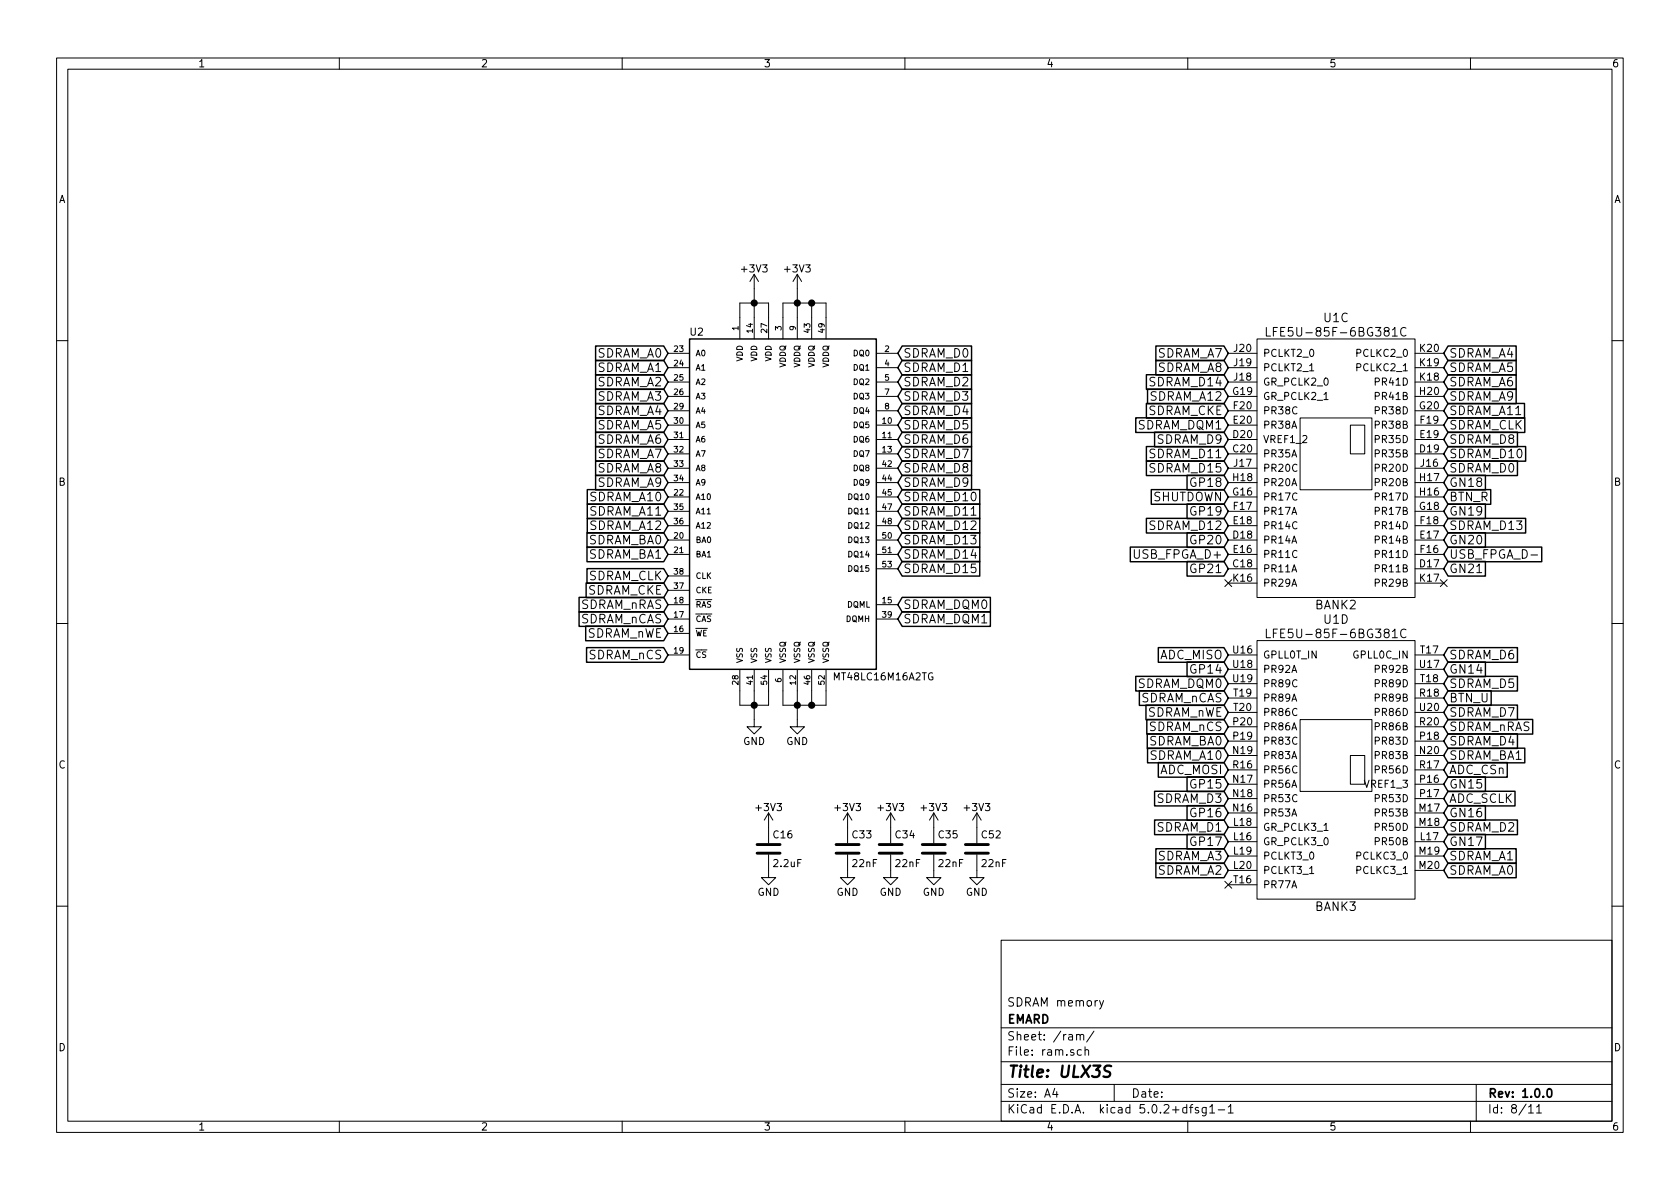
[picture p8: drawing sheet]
<svg xmlns="http://www.w3.org/2000/svg" width="297mm" height="210mm" viewBox="0 0 297 210" stroke-linecap="round" stroke-linejoin="round" font-family="sans-serif">
<g fill="none" stroke="#000" stroke-width=".18">
<path d="M10 10.3h277v189.9h-277zM12 12.2h273v186.1h-273zM60 10.3v1.9M110 10.3v1.9M160 10.3v1.9M210 10.3v1.9M260 10.3v1.9M130.8 59.9v-6.3h5.1v6.3M133.3 48.5v11.4M133.3 48.5l-.7 1.3M133.3 48.5l.8 1.3M138.4 59.9v-6.3h7.6v6.3"/>
<path d="M141 48.5v11.4M141 48.5l-.8 1.3M141 48.5l.7 1.3M143.5 53.6v6.3M222.2 59.9h28v45.8h-28zM223.9 57.9v1.5h.7M248.6 58a.62 .62 0 0 0-.8 0 .62 .62 0 0 0-.2 .8 .56 .56 0 0 0 .3 .6 .56 .56 0 0 0 .7-.1M10 60.2h2M118.1 75.2h3.8M118.1 77.7h3.8M118.1 62.5h3.8M118.1 65h3.8"/>
<path d="M118.1 67.6h3.8M118.1 70.1h3.8M118.1 72.6h3.8M154.9 75.2h3.8M154.9 77.7h3.8M154.9 62.5h3.8M154.9 65h3.8M154.9 67.6h3.8M154.9 70.1h3.8M154.9 72.6h3.8M217.2 75.2h5M217.2 77.7h5"/>
<path d="M217.2 62.5h5M217.2 65h5M217.2 67.6h5M217.2 70.1h5M217.2 72.6h5M229.9 73.9h12.7v12.7h-12.7zM231.5 65.6h.8M234.1 70.7h.7M238.8 75.2h2.5v5.1h-2.5zM250.2 75.2h5.1M250.2 77.7h5.1M250.2 62.5h5.1"/>
<path d="M250.2 65h5.1M250.2 67.6h5.1M250.2 70.1h5.1M250.2 72.6h5.1M285 60.2h2M118.1 80.3h3.8M118.1 95.5h3.8M118.1 98h3.8M118.1 87.9h3.8M118.1 82.8h3.8M118.1 85.3h3.8M118.1 90.4h3.8"/>
<path d="M118.1 93h3.8M154.9 80.3h3.8M154.9 95.5h3.8M154.9 98h3.8M154.9 87.9h3.8M154.9 82.8h3.8M154.9 85.3h3.8M154.9 90.4h3.8M154.9 93h3.8M217.2 80.3h5M217.2 95.5h5M217.2 98h5"/>
<path d="M217.2 87.9h5M217.2 82.8h5M217.2 85.3h5M217.2 90.4h5M217.2 93h5M250.2 80.3h5.1M250.2 95.5h5.1M250.2 98h5.1M250.2 87.9h5.1M250.2 82.8h5.1M250.2 85.3h5.1M250.2 90.4h5.1"/>
<path d="M250.2 93h5.1M270.7 98.1h1.2M10 110.3h2M118.1 106.9h3.8M118.1 112h3.8M118.1 109.5h3.8M118.1 115.8h3.8M118.1 104.4h3.8M118.1 101.8h3.8M130.8 118.4v6.3h5.1v-6.3M133.3 118.4v10.1h1.3l-1.3 1.3-1.2-1.3h1.2M138.4 118.4v6.3h7.6v-6.3"/>
<path d="M141 118.4v10.1h1.2l-1.2 1.3-1.3-1.3h1.3M143.5 118.4v6.3M154.9 106.9h3.8M154.9 109.5h3.8M154.9 100.6h3.8M216.6 102.5l1.2 1.2M217.2 115.8h5M217.2 100.6h5M217.2 103.1h5M217.2 118.4h5M217.8 102.5l-1.2 1.2M222.2 113.3h28v45.7h-28z"/>
<path d="M223.9 111.2v1.6h.7M248.6 111.4a.62 .62 0 0 0-.8 0 .62 .62 0 0 0-.2 .7 .56 .56 0 0 0 .3 .6 .56 .56 0 0 0 .7-.1M250.2 115.8h5.1M250.2 100.6h5.1M250.2 103.1h5.1M250.2 118.4h5.1M254.7 102.5l1.2 1.2M255.9 102.5l-1.2 1.2M285 110.3h2M217.2 133.6h5M217.2 128.5h5M217.2 126h5"/>
<path d="M217.2 138.7h5M217.2 136.1h5M217.2 131.1h5M217.2 123.4h5M217.2 120.9h5M229.9 127.2h12.7v12.7h-12.7zM238.8 133.6h2.5v5.1h-2.5zM250.2 133.6h5.1M250.2 128.5h5.1M250.2 126h5.1M250.2 138.7h5.1M250.2 136.1h5.1"/>
<path d="M250.2 131.1h5.1M250.2 123.4h5.1M250.2 120.9h5.1M135.9 151.1v4.1h1.3l-1.3 1.3-1.3-1.3h1.3M135.9 143.8v5.3M135.9 143.8l-.8 1.2M135.9 143.8l.8 1.2M149.9 151.1v4.1h1.2l-1.2 1.3-1.3-1.3h1.3M149.9 143.8v5.3M149.9 143.8l-.8 1.2M149.9 143.8l.7 1.2M157.5 151.1v4.1h1.2l-1.2 1.3-1.3-1.3h1.3"/>
<path d="M157.5 143.8v5.3M157.5 143.8l-.8 1.2M157.5 143.8l.7 1.2M165.1 151.1v4.1h1.3l-1.3 1.3-1.3-1.3h1.3M165.1 143.8v5.3M165.1 143.8l-.8 1.2M165.1 143.8l.8 1.2M172.7 151.1v4.1h1.3l-1.3 1.3-1.3-1.3h1.3M172.7 143.8v5.3M172.7 143.8l-.7 1.2M172.7 143.8l.8 1.2M216.6 155.8l1.2 1.3"/>
<path d="M217.2 153.9h5M217.2 148.8h5M217.2 143.8h5M217.2 156.5h5M217.2 141.2h5M217.2 146.3h5M217.2 151.4h5M217.8 155.8l-1.2 1.3M231.5 154.5h.8M234.1 146.9h.7M250.2 153.9h5.1M250.2 148.8h5.1"/>
<path d="M250.2 143.8h5.1M250.2 141.2h5.1M250.2 146.3h5.1M250.2 151.4h5.1M10 160.2h2M177 166.3h108v32h-108zM194.4 176.9l.4 1M195.1 176.9l-.5 1.4-.2 .1M285 160.2h2M60 198.3v1.9M110 198.3v1.9M160 198.3v1.9"/>
<path d="M177 194.8h108M177 191.8h108M177 187.8h108M177 181.8h108M186.5 192.5l-.4 1h1M186.8 193v1M190.3 183.1l.3-.2 .3 .1 .1 .9M190.3 182.9v1M191 183.1l.2-.2 .4 .1v.9M191.2 185.7l-.4-.1-.3 .3 .1 .6 .2 .1 .4-.1M191.8 185.7l.2-.1 .4 .1 .1 .9M191.8 185.1v1.5"/>
<path d="M193.4 182.3l-1.3 2M197 191.8v3M210 198.3v1.9M210.3 195.8h.6M210.9 195.3l-.4 .2v1.3M211.9 195.9l-.4-.1-.2 .2 .1 .3 .5 .1v.3h-.6M213.3 195.8v1.2l-.3 .3h-.4M213.3 195.9l-.5-.1-.3 .3 .1 .6 .2 .1 .5-.1M213.9 195.8l.4-.5v1.5M213.9 196.8h.9M215.4 196.3h1.1M217.2 195.8l.4-.5v1.5"/>
<path d="M217.2 196.8h.8M260 198.3v1.9M261 191.8v6.5M270.3 195.8l.4-.5v1.5M270.3 196.8h.8M271.7 195.8l.4-.5v1.5M271.7 196.8h.8"/>
</g>
<path d="M273.7 192.6l.3-.1a.94 .94 0 0 1 0 1.5h-.1a1 1 0 0 1-.2-1.4z" fill="none" stroke="#000" stroke-width=".3"/>
<path d="M196.5 188.5l-.3-.1-.7 .1a.47 .47 0 0 0-.2 .5 .47 .47 0 0 0 .3 .4l.4 .1a.48 .48 0 0 1 .3 .5 .48 .48 0 0 1-.4 .4l-.8-.1" fill="none" stroke="#000" stroke-width=".41"/>
<g fill="#000" stroke="#000" stroke-width=".25">
<circle cx="133.4" cy="53.6" r=".51"/>
<circle cx="141" cy="53.6" r=".51"/>
<circle cx="143.5" cy="53.6" r=".51"/>
<circle cx="133.4" cy="124.7" r=".51"/>
<circle cx="141" cy="124.7" r=".51"/>
<circle cx="143.5" cy="124.7" r=".51"/>
</g>
<g fill="none" stroke="#000" stroke-width=".25">
<path d="M121.9 59.9h33v58.5h-33zM105.3 61.2h12l.8 1.3-.8 1.3h-12zM105.3 63.7h12l.8 1.3-.8 1.3h-12zM105.3 66.3h12l.8 1.3-.8 1.3h-12zM105.3 68.8h12l.8 1.3-.8 1.3h-12zM105.3 71.3h12l.8 1.3-.8 1.3h-12zM105.3 73.9h12l.8 1.3-.8 1.3h-12zM105.3 76.4h12l.8 1.3-.8 1.3h-12zM105.3 79h12l.8 1.3-.8 1.3h-12zM159.5 61.2h12.3v2.6h-12.3l-.8-1.3zM159.5 63.7h12.3v2.6h-12.3l-.8-1.3zM159.5 66.3h12.3v2.6h-12.3l-.8-1.3z"/>
<path d="M159.5 68.8h12.3v2.6h-12.3l-.8-1.3zM159.5 71.3h12.3v2.6h-12.3l-.8-1.3zM159.5 73.9h12.3v2.6h-12.3l-.8-1.3zM159.5 76.4h12.3v2.6h-12.3l-.8-1.3zM159.5 79h12.3v2.6h-12.3l-.8-1.3zM200.8 73.9h15.6l.8 1.3-.8 1.3h-15.6zM202.7 79h13.7l.8 1.3-.8 1.3h-13.7zM202.7 66.3h13.7l.8 1.3-.8 1.3h-13.7zM202.7 71.3h13.7l.8 1.3-.8 1.3h-13.7zM202.9 68.8h13.5l.8 1.3-.8 1.3h-13.5zM204.1 76.4h12.3l.8 1.3-.8 1.3h-12.3zM204.4 61.2h12l.8 1.3-.8 1.3h-12z"/>
<path d="M204.4 63.7h12l.8 1.3-.8 1.3h-12zM256 76.4h12.3v2.6h-12.3l-.7-1.3zM256 79h13.7v2.6h-13.7l-.7-1.3zM256 61.2h12.1v2.6h-12.1l-.7-1.3zM256 63.7h12.1v2.6h-12.1l-.7-1.3zM256 66.3h12.1v2.6h-12.1l-.7-1.3zM256 68.8h12.1v2.6h-12.1l-.7-1.3zM256 71.3h13.5v2.6h-13.5l-.7-1.3zM256 73.9h13.6v2.6h-13.6l-.7-1.3zM103.8 94.2h13.5l.8 1.3-.8 1.3h-13.5zM103.8 96.7h13.5l.8 1.3-.8 1.3h-13.5zM103.8 86.6h13.5l.8 1.3-.8 1.3h-13.5z"/>
<path d="M103.8 89.1h13.5l.8 1.3-.8 1.3h-13.5zM103.8 91.7h13.5l.8 1.3-.8 1.3h-13.5zM105.3 81.5h12l.8 1.3-.8 1.3h-12zM105.3 84h12l.8 1.3-.8 1.3h-12zM159.5 81.5h12.3v2.6h-12.3l-.8-1.3zM159.5 84h12.3v2.6h-12.3l-.8-1.3zM159.5 86.6h13.7v2.6h-13.7l-.8-1.3zM159.5 89.1h13.7v2.6h-13.7l-.8-1.3zM159.5 91.7h13.7v2.6h-13.7l-.8-1.3zM159.5 94.2h13.7v2.6h-13.7l-.8-1.3zM159.5 96.7h13.7v2.6h-13.7l-.8-1.3zM159.5 99.3h13.7v2.6h-13.7l-.8-1.3z"/>
<path d="M199.8 96.7h16.6l.8 1.3-.8 1.3h-16.6zM202.7 91.7h13.7l.8 1.3-.8 1.3h-13.7zM202.7 81.5h13.7l.8 1.3-.8 1.3h-13.7zM203.6 86.6h12.8l.8 1.3-.8 1.3h-12.8zM209.9 84h6.5l.8 1.3-.8 1.3h-6.5zM209.9 99.3h6.5l.8 1.3-.8 1.3h-6.5zM209.9 94.2h6.5l.8 1.3-.8 1.3h-6.5zM209.9 89.1h6.5l.8 1.3-.8 1.3h-6.5zM256 81.5h12.3v2.6h-12.3l-.7-1.3zM256 91.7h13.7v2.6h-13.7l-.7-1.3zM256 84h6.6v2.6h-6.6l-.7-1.3zM256 99.3h6.6v2.6h-6.6l-.7-1.3z"/>
<path d="M256 94.2h6.6v2.6h-6.6l-.7-1.3zM256 89.1h6.6v2.6h-6.6l-.7-1.3zM256 96.7h16.6v2.6h-16.6l-.7-1.3zM256 86.6h7.6v2.6h-7.6l-.7-1.3zM102.4 105.6h14.9l.8 1.3-.8 1.3h-14.9zM102.4 108.2h14.9l.8 1.3-.8 1.3h-14.9zM103.6 110.7h13.7l.8 1.3-.8 1.3h-13.7zM103.6 103.1h13.7l.8 1.3-.8 1.3h-13.7zM103.7 114.5h13.6l.8 1.3-.8 1.3h-13.6zM103.8 100.6h13.5l.8 1.2-.8 1.3h-13.5zM159.5 105.6h15.6v2.6h-15.6l-.8-1.3zM159.5 108.2h15.6v2.6h-15.6l-.8-1.3z"/>
<path d="M200.8 119.6h15.6l.8 1.3-.8 1.3h-15.6zM204.8 114.5h11.6l.8 1.3-.8 1.3h-11.6zM209.9 117.1h6.5l.8 1.3-.8 1.3h-6.5zM256 119.6h12.3v2.6h-12.3l-.7-1.3zM256 114.5h12.3v2.6h-12.3l-.7-1.3zM256 117.1h6.6v2.6h-6.6l-.7-1.3zM201.4 122.1h15l.8 1.3-.8 1.3h-15zM202.6 124.7h13.8l.8 1.3-.8 1.3h-13.8zM202.8 127.2h13.6l.8 1.3-.8 1.3h-13.6zM202.8 129.8h13.6l.8 1.3-.8 1.3h-13.6zM202.9 132.3h13.5l.8 1.3-.8 1.3h-13.5zM204.1 139.9h12.3l.8 1.3-.8 1.3h-12.3z"/>
<path d="M204.8 134.8h11.6l.8 1.3-.8 1.3h-11.6zM209.9 137.4h6.5l.8 1.3-.8 1.3h-6.5zM256 129.8h12.3v2.6h-12.3l-.7-1.3zM256 124.7h12.3v2.6h-12.3l-.7-1.3zM256 132.3h13.6v2.6h-13.6l-.7-1.3zM256 127.2h15v2.6h-15l-.7-1.3zM256 137.4h6.6v2.6h-6.6l-.7-1.3zM256 134.8h10.5v2.6h-10.5l-.7-1.3zM256 139.9h11.9v2.6h-11.9l-.7-1.3zM256 122.1h7.7v2.6h-7.7l-.7-1.3zM204.1 145h12.3l.8 1.3-.8 1.3h-12.3zM204.4 152.6h12l.8 1.3-.8 1.3h-12z"/>
<path d="M204.4 150.1h12l.8 1.3-.8 1.3h-12zM209.9 142.5h6.5l.8 1.3-.8 1.3h-6.5zM209.9 147.5h6.5l.8 1.3-.8 1.3h-6.5zM256 145h12.3v2.6h-12.3l-.7-1.3zM256 152.6h12.1v2.6h-12.1l-.7-1.3zM256 150.1h12.1v2.6h-12.1l-.7-1.3zM256 142.5h6.6v2.6h-6.6l-.7-1.3zM256 147.5h6.6v2.6h-6.6l-.7-1.3z"/>
</g>
<path d="M133.9 150.9h4M133.9 149.3h4M147.8 150.9h4.1M147.8 149.3h4.1M155.4 150.9h4.1M155.4 149.3h4.1M163.1 150.9h4M163.1 149.3h4M170.7 150.9h4.1M170.7 149.3h4.1" fill="none" stroke="#000" stroke-width=".51"/>
<text font-size="2.8" x="178" y="190.5">Title: ULX3S</text>
<g font-size="2.1">
<text x="225.6" y="59.5">LFE5U-85F-6BG381C</text>
<text x="234.1" y="57">U1C</text>
<text x="105.5" y="63.2">SDRAM_A0</text>
<text x="105.5" y="65.8">SDRAM_A1</text>
<text x="159.7" y="63.2">SDRAM_D0</text>
<text x="159.7" y="65.8">SDRAM_D1</text>
<text x="204.6" y="63.2">SDRAM_A7</text>
<text x="204.6" y="65.8">SDRAM_A8</text>
<text x="256.2" y="63.2">SDRAM_A4</text>
<text x="256.2" y="65.8">SDRAM_A5</text>
<text x="105.5" y="68.3">SDRAM_A2</text>
<text x="105.5" y="70.9">SDRAM_A3</text>
<text x="159.7" y="68.3">SDRAM_D2</text>
<text x="159.7" y="70.9">SDRAM_D3</text>
<text x="203.4" y="68.3">SDRAM_D14</text>
<text x="203.4" y="70.9">SDRAM_A12</text>
<text x="256.2" y="68.3">SDRAM_A6</text>
<text x="256.2" y="70.9">SDRAM_A9</text>
<text x="105.5" y="73.4">SDRAM_A4</text>
<text x="105.5" y="75.9">SDRAM_A5</text>
<text x="159.7" y="73.4">SDRAM_D4</text>
<text x="159.7" y="75.9">SDRAM_D5</text>
<text x="201.2" y="75.9">SDRAM_DQM1</text>
<text x="202.8" y="73.4">SDRAM_CKE</text>
<text x="256.2" y="73.4">SDRAM_A11</text>
<text x="256.2" y="75.9">SDRAM_CLK</text>
<text x="105.5" y="78.5">SDRAM_A6</text>
<text x="105.5" y="81">SDRAM_A7</text>
<text x="105.5" y="83.6">SDRAM_A8</text>
<text x="159.7" y="78.5">SDRAM_D6</text>
<text x="159.7" y="81">SDRAM_D7</text>
<text x="159.7" y="83.6">SDRAM_D8</text>
<text x="203.4" y="81">SDRAM_D11</text>
<text x="203.4" y="83.6">SDRAM_D15</text>
<text x="204.6" y="78.5">SDRAM_D9</text>
<text x="256.2" y="83.6">SDRAM_D0</text>
<text x="256.2" y="78.5">SDRAM_D8</text>
<text x="256.2" y="81">SDRAM_D10</text>
<text x="104.3" y="88.6">SDRAM_A10</text>
<text x="105.5" y="86.1">SDRAM_A9</text>
<text x="159.7" y="86.1">SDRAM_D9</text>
<text x="159.7" y="88.6">SDRAM_D10</text>
<text x="203.8" y="88.6">SHUTDOWN</text>
<text x="210.8" y="86.1">GP18</text>
<text x="256.2" y="86.1">GN18</text>
<text x="256.2" y="88.6">BTN_R</text>
<text x="104.3" y="91.2">SDRAM_A11</text>
<text x="104.3" y="93.7">SDRAM_A12</text>
<text x="159.7" y="91.2">SDRAM_D11</text>
<text x="159.7" y="93.7">SDRAM_D12</text>
<text x="203.4" y="93.7">SDRAM_D12</text>
<text x="210.8" y="91.2">GP19</text>
<text x="256.2" y="93.7">SDRAM_D13</text>
<text x="256.2" y="91.2">GN19</text>
<text x="104" y="96.3">SDRAM_BA0</text>
<text x="104" y="98.8">SDRAM_BA1</text>
<text x="159.7" y="96.3">SDRAM_D13</text>
<text x="159.7" y="98.8">SDRAM_D14</text>
<text x="159.7" y="101.3">SDRAM_D15</text>
<text x="200.7" y="98.8">USB_FPGA_D+</text>
<text x="210.8" y="101.3">GP21</text>
<text x="210.8" y="96.3">GP20</text>
<text x="256.2" y="101.3">GN21</text>
<text x="256.2" y="96.3">GN20</text>
<text x="256.2" y="98.8">USB_FPGA_D-</text>
<text x="102.5" y="107.7">SDRAM_nRAS</text>
<text x="103.8" y="105.2">SDRAM_CKE</text>
<text x="103.9" y="102.6">SDRAM_CLK</text>
<text x="159.7" y="107.7">SDRAM_DQM0</text>
<text x="232.6" y="107.7">BANK2</text>
<text x="102.5" y="110.2">SDRAM_nCAS</text>
<text x="103.5" y="112.8">SDRAM_nWE</text>
<text x="159.7" y="110.2">SDRAM_DQM1</text>
<text x="225.6" y="112.8">LFE5U-85F-6BG381C</text>
<text x="234.1" y="110.3">U1D</text>
<text x="104" y="116.6">SDRAM_nCS</text>
<text x="205.1" y="116.6">ADC_MISO</text>
<text x="210.8" y="119.1">GP14</text>
<text x="256.2" y="116.6">SDRAM_D6</text>
<text x="256.2" y="119.1">GN14</text>
<text x="201.2" y="121.7">SDRAM_DQM0</text>
<text x="201.5" y="124.2">SDRAM_nCAS</text>
<text x="256.2" y="121.7">SDRAM_D5</text>
<text x="256.2" y="124.2">BTN_U</text>
<text x="202.6" y="126.7">SDRAM_nWE</text>
<text x="203" y="131.8">SDRAM_BA0</text>
<text x="203" y="129.3">SDRAM_nCS</text>
<text x="256.2" y="131.8">SDRAM_D4</text>
<text x="256.2" y="126.7">SDRAM_D7</text>
<text x="256.2" y="129.3">SDRAM_nRAS</text>
<text x="203.4" y="134.4">SDRAM_A10</text>
<text x="205.1" y="136.9">ADC_MOSI</text>
<text x="256.2" y="134.4">SDRAM_BA1</text>
<text x="256.2" y="136.9">ADC_CSn</text>
<text x="204.6" y="142">SDRAM_D3</text>
<text x="210.8" y="139.4">GP15</text>
<text x="256.2" y="139.4">GN15</text>
<text x="256.2" y="142">ADC_SCLK</text>
<text x="204.6" y="147.1">SDRAM_D1</text>
<text x="210.8" y="144.5">GP16</text>
<text x="210.8" y="149.6">GP17</text>
<text x="256.2" y="147.1">SDRAM_D2</text>
<text x="256.2" y="144.5">GN16</text>
<text x="256.2" y="149.6">GN17</text>
<text x="204.6" y="154.7">SDRAM_A2</text>
<text x="204.6" y="152.1">SDRAM_A3</text>
<text x="256.2" y="154.7">SDRAM_A0</text>
<text x="256.2" y="152.1">SDRAM_A1</text>
<text x="232.6" y="161.1">BANK3</text>
<text x="178" y="178">SDRAM memory</text>
<text x="178" y="184">Sheet: /ram/</text>
<text x="178" y="181">EMARD</text>
<text x="178" y="186.7">File: ram.sch</text>
<text x="178" y="196.9">KiCad E.D.A. kicad 5.0.2+dfsg1-1</text>
<text x="178" y="194.1">Size: A4</text>
<text x="200" y="194.1">Date:</text>
<text x="263" y="194.1">Rev: 1.0.0</text>
<text x="263" y="196.9">Id: 8/11</text>
</g>
<g font-size="1.8">
<text x="35" y="11.9">1</text>
<text x="85" y="11.9">2</text>
<text x="135" y="11.9">3</text>
<text x="185" y="11.9">4</text>
<text x="235" y="11.9">5</text>
<text x="285" y="11.9">6</text>
<text x="10.4" y="35.9">A</text>
<text x="285.4" y="35.9">A</text>
<text x="131.3" y="48.2">+3V3</text>
<text x="138.9" y="48.2">+3V3</text>
<text x="122.1" y="59.4">U2</text>
<text x="218.2" y="62.2">J20</text>
<text x="218.2" y="64.8">J19</text>
<text x="223.3" y="63.1">PCLKT2_0</text>
<text x="223.3" y="65.7">PCLKT2_1</text>
<text x="240.1" y="63.1">PCLKC2_0</text>
<text x="240.1" y="65.7">PCLKC2_1</text>
<text x="251.1" y="62.2">K20</text>
<text x="251.1" y="64.8">K19</text>
<text x="218" y="69.8">G19</text>
<text x="218.2" y="67.3">J18</text>
<text x="223.3" y="68.2">GR_PCLK2_0</text>
<text x="223.3" y="70.7">GR_PCLK2_1</text>
<text x="243.5" y="70.7">PR41B</text>
<text x="243.5" y="68.2">PR41D</text>
<text x="251.1" y="69.8">H20</text>
<text x="251.1" y="67.3">K18</text>
<text x="218.1" y="77.5">D20</text>
<text x="218.1" y="74.9">E20</text>
<text x="218.2" y="72.4">F20</text>
<text x="223.3" y="75.8">PR38A</text>
<text x="223.3" y="73.3">PR38C</text>
<text x="243.5" y="73.3">PR38D</text>
<text x="243.5" y="75.8">PR38B</text>
<text x="251.1" y="72.4">G20</text>
<text x="251.2" y="77.5">E19</text>
<text x="251.2" y="74.9">F19</text>
<text x="218.1" y="80">C20</text>
<text x="218.2" y="82.5">J17</text>
<text x="223.3" y="80.9">PR35A</text>
<text x="223.3" y="78.4">VREF1_2</text>
<text x="223.3" y="83.4">PR20C</text>
<text x="243.5" y="83.4">PR20D</text>
<text x="243.5" y="80.9">PR35B</text>
<text x="243.5" y="78.4">PR35D</text>
<text x="251.1" y="80">D19</text>
<text x="251.3" y="82.5">J16</text>
<text x="10.4" y="85.9">B</text>
<text x="218" y="87.6">G16</text>
<text x="218.1" y="85.1">H18</text>
<text x="223.3" y="88.5">PR17C</text>
<text x="223.3" y="86">PR20A</text>
<text x="243.5" y="88.5">PR17D</text>
<text x="243.5" y="86">PR20B</text>
<text x="251.1" y="87.6">H16</text>
<text x="251.1" y="85.1">H17</text>
<text x="285.4" y="85.9">B</text>
<text x="218.1" y="95.2">D18</text>
<text x="218.1" y="92.7">E18</text>
<text x="218.2" y="90.2">F17</text>
<text x="223.3" y="91.1">PR17A</text>
<text x="223.3" y="93.6">PR14C</text>
<text x="243.5" y="93.6">PR14D</text>
<text x="243.5" y="91.1">PR17B</text>
<text x="251.1" y="90.2">G18</text>
<text x="251.2" y="95.2">E17</text>
<text x="251.2" y="92.7">F18</text>
<text x="218.1" y="100.3">C18</text>
<text x="218.1" y="97.8">E16</text>
<text x="223.3" y="98.7">PR11C</text>
<text x="223.3" y="101.2">PR11A</text>
<text x="223.3" y="96.1">PR14A</text>
<text x="243.5" y="98.7">PR11D</text>
<text x="243.5" y="101.2">PR11B</text>
<text x="243.5" y="96.1">PR14B</text>
<text x="251.1" y="100.3">D17</text>
<text x="251.2" y="97.8">F16</text>
<text x="218.1" y="102.9">K16</text>
<text x="223.3" y="103.8">PR29A</text>
<text x="243.5" y="103.8">PR29B</text>
<text x="251.1" y="102.9">K17</text>
<text x="218.1" y="115.6">U16</text>
<text x="218.1" y="118.1">U18</text>
<text x="223.3" y="116.5">GPLL0T_IN</text>
<text x="223.3" y="119">PR92A</text>
<text x="239.4" y="116.5">GPLL0C_IN</text>
<text x="243.5" y="119">PR92B</text>
<text x="251.1" y="118.1">U17</text>
<text x="251.2" y="115.6">T17</text>
<text x="147.7" y="120.3">MT48LC16M16A2TG</text>
<text x="218.1" y="120.6">U19</text>
<text x="218.2" y="125.7">T20</text>
<text x="218.2" y="123.2">T19</text>
<text x="223.3" y="124.1">PR89A</text>
<text x="223.3" y="121.5">PR89C</text>
<text x="243.5" y="124.1">PR89B</text>
<text x="243.5" y="121.5">PR89D</text>
<text x="251.1" y="125.7">U20</text>
<text x="251.1" y="123.2">R18</text>
<text x="251.2" y="120.6">T18</text>
<text x="131.4" y="131.7">GND</text>
<text x="139" y="131.7">GND</text>
<text x="218.1" y="128.3">P20</text>
<text x="218.1" y="130.8">P19</text>
<text x="223.3" y="129.2">PR86A</text>
<text x="223.3" y="126.6">PR86C</text>
<text x="223.3" y="131.7">PR83C</text>
<text x="243.5" y="129.2">PR86B</text>
<text x="243.5" y="126.6">PR86D</text>
<text x="243.5" y="131.7">PR83D</text>
<text x="251.1" y="128.3">R20</text>
<text x="251.2" y="130.8">P18</text>
<text x="10.4" y="135.9">C</text>
<text x="218.1" y="135.9">R16</text>
<text x="218.1" y="133.3">N19</text>
<text x="223.3" y="136.8">PR56C</text>
<text x="223.3" y="134.2">PR83A</text>
<text x="243.5" y="134.2">PR83B</text>
<text x="243.5" y="136.8">PR56D</text>
<text x="251.1" y="133.3">N20</text>
<text x="251.1" y="135.9">R17</text>
<text x="285.4" y="135.9">C</text>
<text x="133.8" y="143.4">+3V3</text>
<text x="147.8" y="143.4">+3V3</text>
<text x="155.4" y="143.4">+3V3</text>
<text x="163" y="143.4">+3V3</text>
<text x="170.6" y="143.4">+3V3</text>
<text x="218.1" y="143.5">N16</text>
<text x="218.1" y="138.4">N17</text>
<text x="218.1" y="141">N18</text>
<text x="223.3" y="139.3">PR56A</text>
<text x="223.3" y="141.9">PR53C</text>
<text x="241.5" y="139.3">VREF1_3</text>
<text x="243.5" y="141.9">PR53D</text>
<text x="251" y="143.5">M17</text>
<text x="251.2" y="138.4">P16</text>
<text x="251.2" y="141">P17</text>
<text x="136.8" y="148.3">C16</text>
<text x="150.8" y="148.3">C33</text>
<text x="158.4" y="148.3">C34</text>
<text x="166" y="148.3">C35</text>
<text x="173.6" y="148.3">C52</text>
<text x="218.2" y="148.6">L16</text>
<text x="218.2" y="146">L18</text>
<text x="223.3" y="149.5">GR_PCLK3_0</text>
<text x="223.3" y="144.4">PR53A</text>
<text x="223.3" y="146.9">GR_PCLK3_1</text>
<text x="243.5" y="149.5">PR50B</text>
<text x="243.5" y="144.4">PR53B</text>
<text x="243.5" y="146.9">PR50D</text>
<text x="251" y="146">M18</text>
<text x="251.2" y="148.6">L17</text>
<text x="136.9" y="153.3">2.2uF</text>
<text x="150.8" y="153.3">22nF</text>
<text x="158.4" y="153.3">22nF</text>
<text x="166.1" y="153.3">22nF</text>
<text x="173.7" y="153.3">22nF</text>
<text x="218.2" y="153.7">L20</text>
<text x="218.2" y="151.1">L19</text>
<text x="223.3" y="154.6">PCLKT3_1</text>
<text x="223.3" y="152">PCLKT3_0</text>
<text x="240.1" y="154.6">PCLKC3_1</text>
<text x="240.1" y="152">PCLKC3_0</text>
<text x="251" y="153.7">M20</text>
<text x="251" y="151.1">M19</text>
<text x="133.9" y="158.4">GND</text>
<text x="147.9" y="158.4">GND</text>
<text x="155.5" y="158.4">GND</text>
<text x="163.1" y="158.4">GND</text>
<text x="170.8" y="158.4">GND</text>
<text x="218.2" y="156.2">T16</text>
<text x="223.3" y="157.1">PR77A</text>
<text x="10.4" y="185.9">D</text>
<text x="285.4" y="185.9">D</text>
<text x="35" y="199.9">1</text>
<text x="85" y="199.9">2</text>
<text x="135" y="199.9">3</text>
<text x="185" y="199.9">4</text>
<text x="235" y="199.9">5</text>
<text x="285" y="199.9">6</text>
</g>
<g font-size="1.4">
<text x="130.6" y="58.4" transform="rotate(-90 130.6 58.4)">1</text>
<text x="133.1" y="58.8" transform="rotate(-90 133.1 58.8)">14</text>
<text x="135.6" y="58.8" transform="rotate(-90 135.6 58.8)">27</text>
<text x="138.2" y="58.4" transform="rotate(-90 138.2 58.4)">3</text>
<text x="140.7" y="58.4" transform="rotate(-90 140.7 58.4)">9</text>
<text x="143.3" y="58.8" transform="rotate(-90 143.3 58.8)">43</text>
<text x="145.8" y="58.8" transform="rotate(-90 145.8 58.8)">49</text>
<text x="119.2" y="62.2">23</text>
<text x="119.2" y="64.8">24</text>
<text x="122.9" y="63">A0</text>
<text x="122.9" y="65.5">A1</text>
<text x="131.3" y="64" transform="rotate(-90 131.3 64)">VDD</text>
<text x="133.9" y="64" transform="rotate(-90 133.9 64)">VDD</text>
<text x="136.4" y="64" transform="rotate(-90 136.4 64)">VDD</text>
<text x="138.9" y="65" transform="rotate(-90 138.9 65)">VDDQ</text>
<text x="141.5" y="65" transform="rotate(-90 141.5 65)">VDDQ</text>
<text x="144" y="65" transform="rotate(-90 144 65)">VDDQ</text>
<text x="146.6" y="65" transform="rotate(-90 146.6 65)">VDDQ</text>
<text x="151" y="63">DQ0</text>
<text x="151" y="65.5">DQ1</text>
<text x="156.5" y="62.2">2</text>
<text x="156.5" y="64.8">4</text>
<text x="119.2" y="67.3">25</text>
<text x="119.2" y="69.8">26</text>
<text x="122.9" y="68.1">A2</text>
<text x="122.9" y="70.6">A3</text>
<text x="151" y="68.1">DQ2</text>
<text x="151" y="70.6">DQ3</text>
<text x="156.5" y="67.3">5</text>
<text x="156.5" y="69.8">7</text>
<text x="119.2" y="72.4">29</text>
<text x="119.2" y="74.9">30</text>
<text x="119.2" y="77.5">31</text>
<text x="122.9" y="73.1">A4</text>
<text x="122.9" y="75.7">A5</text>
<text x="151" y="75.7">DQ5</text>
<text x="151" y="73.1">DQ4</text>
<text x="156.1" y="74.9">10</text>
<text x="156.1" y="77.5">11</text>
<text x="156.5" y="72.4">8</text>
<text x="119.2" y="80">32</text>
<text x="119.2" y="82.5">33</text>
<text x="122.9" y="78.2">A6</text>
<text x="122.9" y="80.8">A7</text>
<text x="122.9" y="83.3">A8</text>
<text x="151" y="78.2">DQ6</text>
<text x="151" y="80.8">DQ7</text>
<text x="151" y="83.3">DQ8</text>
<text x="156.1" y="80">13</text>
<text x="156.1" y="82.5">42</text>
<text x="119.2" y="87.6">22</text>
<text x="119.2" y="85.1">34</text>
<text x="122.9" y="88.4">A10</text>
<text x="122.9" y="85.8">A9</text>
<text x="150.2" y="88.4">DQ10</text>
<text x="151" y="85.8">DQ9</text>
<text x="156.1" y="85.1">44</text>
<text x="156.1" y="87.6">45</text>
<text x="119.2" y="95.2">20</text>
<text x="119.2" y="90.2">35</text>
<text x="119.2" y="92.7">36</text>
<text x="122.9" y="90.9">A11</text>
<text x="122.9" y="93.5">A12</text>
<text x="150.2" y="90.9">DQ11</text>
<text x="150.2" y="93.5">DQ12</text>
<text x="156.1" y="90.2">47</text>
<text x="156.1" y="92.7">48</text>
<text x="156.1" y="95.2">50</text>
<text x="119.2" y="97.8">21</text>
<text x="119.2" y="101.6">38</text>
<text x="122.9" y="96">BA0</text>
<text x="122.9" y="98.5">BA1</text>
<text x="150.2" y="96">DQ13</text>
<text x="150.2" y="98.5">DQ14</text>
<text x="150.2" y="101.1">DQ15</text>
<text x="156.1" y="97.8">51</text>
<text x="156.1" y="100.3">53</text>
<text x="119.2" y="106.7">18</text>
<text x="119.2" y="104.1">37</text>
<text x="122.9" y="107.4">RAS</text>
<text x="122.9" y="104.9">CKE</text>
<text x="122.9" y="102.4">CLK</text>
<text x="149.8" y="107.4">DQML</text>
<text x="156.1" y="106.7">15</text>
<text x="119.2" y="111.8">16</text>
<text x="119.2" y="109.2">17</text>
<text x="122.9" y="112.5">WE</text>
<text x="122.9" y="110">CAS</text>
<text x="149.6" y="110">DQMH</text>
<text x="156.1" y="109.2">39</text>
<text x="119.2" y="115.6">19</text>
<text x="122.9" y="116.3">CS</text>
<text x="131.3" y="117.3" transform="rotate(-90 131.3 117.3)">VSS</text>
<text x="133.9" y="117.3" transform="rotate(-90 133.9 117.3)">VSS</text>
<text x="136.4" y="117.3" transform="rotate(-90 136.4 117.3)">VSS</text>
<text x="138.9" y="117.3" transform="rotate(-90 138.9 117.3)">VSSQ</text>
<text x="141.5" y="117.3" transform="rotate(-90 141.5 117.3)">VSSQ</text>
<text x="144" y="117.3" transform="rotate(-90 144 117.3)">VSSQ</text>
<text x="146.6" y="117.3" transform="rotate(-90 146.6 117.3)">VSSQ</text>
<text x="130.6" y="121.1" transform="rotate(-90 130.6 121.1)">28</text>
<text x="133.1" y="121.1" transform="rotate(-90 133.1 121.1)">41</text>
<text x="135.6" y="121.1" transform="rotate(-90 135.6 121.1)">54</text>
<text x="138.2" y="120.6" transform="rotate(-90 138.2 120.6)">6</text>
<text x="140.7" y="121.1" transform="rotate(-90 140.7 121.1)">12</text>
<text x="143.3" y="121.1" transform="rotate(-90 143.3 121.1)">46</text>
<text x="145.8" y="121.1" transform="rotate(-90 145.8 121.1)">52</text>
</g>
</svg>
